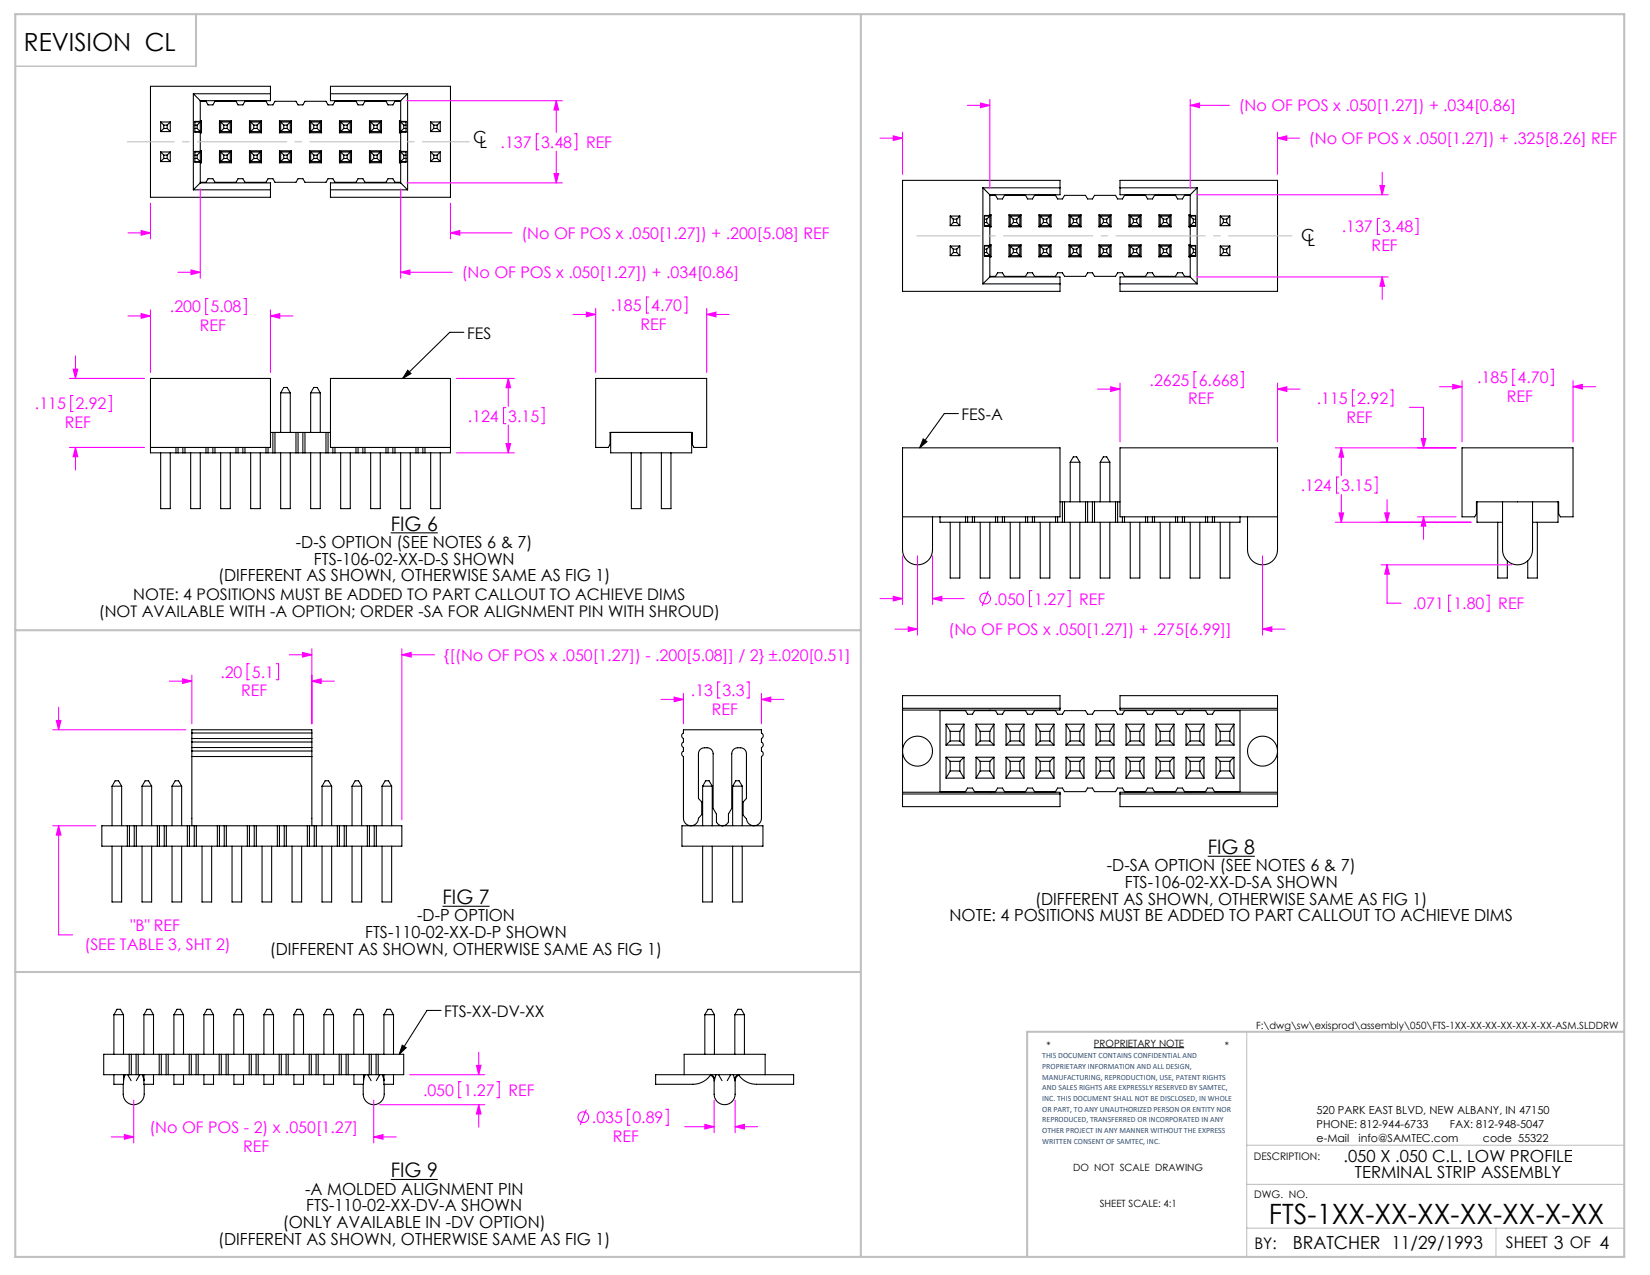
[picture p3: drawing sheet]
<svg xmlns="http://www.w3.org/2000/svg" width="279mm" height="216mm" viewBox="0 0 279 216" stroke-linecap="round" stroke-linejoin="round" font-family="sans-serif">
<path d="M0 0h279.4v215.9h-279.4z" fill="none" stroke="#fff" stroke-width=".18"/>
<g fill="none" stroke="#000" stroke-width=".18">
<path d="M32.7 15.9v16.2M32.7 15.9h13.1M32.7 15.9l1.2 1.2M33.9 17.1v3.5h-.9v1.8h.9v3.2h-.9v1.9h.9v3.5M33.9 17.1h11.9v-2.5h-20.3v18.8h20.3v-2.4h-11.9M33.9 17.2h1l.3 .6h.8l.4-.6h3.6l.3 .6h.8l.4-.6h3.5l.4 .6h.8l.4-.6h3.5l.4 .6h.8l.3-.6h3.6l.4 .6h.8l.3-.6h3.6l.3 .6h.8l.4-.6h3.6l.3 .6h.8l.4-.6h.9M56 15.9h13M67.8 17.1v3.5h1v1.8h-1v3.2h1v1.9h-1v3.5M67.8 17.1h-11.8v-2.5h20.3v18.8h-20.3v-2.4h11.8M69 15.9v16.2M69 15.9l-1.2 1.2M27.2 20.7v1.6"/>
<path d="M27.2 25.7v1.7M27.2 20.7l.5 .5M27.2 25.7h1.6M27.2 27.4h1.6M27.2 25.7l.5 .6M27.2 20.7h1.6M27.2 22.3h1.6M27.7 26.3h.6M27.7 26.8h.6M27.7 26.8l-.5 .6M27.7 21.2v.6M27.7 26.3v.5"/>
<path d="M27.7 21.8l-.5 .5M27.7 21.2h.6M27.7 21.8h.6M28.3 21.8l.5 .5M28.3 26.8l.5 .6M28.3 21.2v.6M28.3 26.3v.5M28.8 20.7v1.6M28.8 25.7v1.7M28.8 25.7l-.5 .6M28.8 20.7l-.5 .5M32.7 32.1h13.1"/>
<path d="M33 20.7h.9v1.6h-.9M33 25.7h.9v1.7h-.9M33 26.3h.4M33 26.8h.4M33 21.2h.4M33 21.8h.4M33.4 26.8l.7 .8M33.4 21.2v.6M33.4 26.3v.5M33.4 21.8l.7 .7M33.9 31l-1.2 1.1M33.9 27.6h.2"/>
<path d="M33.9 25.5h.2M33.9 20.5h.2M33.9 22.5h.2M33.9 30.9h1l.3-.6h.8l.4 .6h3.6l.3-.6h.8l.4 .6h3.5l.4-.6h.8l.4 .6h3.5l.4-.6h.8l.3 .6h3.6l.4-.6h.8l.3 .6h3.6l.3-.6h.8l.4 .6h3.6l.3-.6h.8l.4 .6h.9M34.1 25.5l-.7 .8M34.1 20.5l-.7 .7M34.1 20.5v2M34.1 25.5v2.1M37.2 25.5l.7 .8M37.2 20.5l.7 .7M37.2 27.6h2M37.2 25.5h2"/>
<path d="M37.2 20.5v2M37.2 25.5v2.1M37.2 20.5h2M37.2 22.5h2M37.4 20.7h1.6v1.6h-1.6zM37.4 25.7h1.6v1.7h-1.6zM37.9 21.8l-.7 .7M37.9 26.3h.6M37.9 26.8h.6M37.9 21.2h.6M37.9 21.8h.6M37.9 21.2v.6"/>
<path d="M37.9 26.3v.5M37.9 26.8l-.7 .8M38.5 26.8l.7 .8M38.5 21.2v.6M38.5 26.3v.5M38.5 21.8l.7 .7M39.2 20.5l-.7 .7M39.2 25.5l-.7 .8M39.2 20.5v2M39.2 25.5v2.1M42.2 20.5l.8 .7M42.2 25.5l.2 .2"/>
<path d="M42.2 27.6h2.1M42.2 25.5h2.1M42.2 20.5v2M42.2 25.5v2.1M42.2 20.5h2.1M42.2 22.5h2.1M42.4 20.7h1.7v1.6h-1.7zM42.4 25.7h1.7v1.7M42.4 25.7v1.7h1.7M42.4 25.7l.6 .6M43 26.3h.5M43 26.8h.5"/>
<path d="M43 21.2h.5M43 21.8h.5M43 21.8l-.8 .7M43 26.8l-.8 .8M43 21.2v.6M43 26.3v.5M43.5 21.8l.8 .7M43.5 21.2v.6M43.5 26.3v.5M43.5 26.8l.6 .6M44.1 27.4l.2 .2M44.3 20.5l-.8 .7"/>
<path d="M44.3 25.5l-.8 .8M44.3 20.5v2M44.3 25.5v2.1M47.3 20.5l.8 .7M47.3 25.5l.8 .8M47.3 27.6h2.1M47.3 25.5h2.1M47.3 20.5v2M47.3 25.5v2.1M47.3 20.5h2.1M47.3 22.5h2.1M47.5 20.7h1.7v1.6h-1.7z"/>
<path d="M47.5 25.7h1.7v1.7h-1.7zM48.1 26.3h.5M48.1 26.8h.5M48.1 21.2h.5M48.1 21.8h.5M48.1 26.8l-.8 .8M48.1 21.2v.6M48.1 26.3v.5M48.1 21.8l-.8 .7M48.6 21.8l.8 .7M48.6 21.2v.6M48.6 26.3v.5"/>
<path d="M48.6 26.8l.8 .8M49.4 25.5l-.8 .8M49.4 20.5l-.8 .7M49.4 20.5v2M49.4 25.5v2.1M52.4 20.5l.7 .7M52.4 25.5l.7 .8M52.4 27.6h2M52.4 25.5h2M52.4 20.5v2M52.4 25.5v2.1M52.4 20.5h2"/>
<path d="M52.4 22.5h2M52.6 20.7h1.6v1.6h-1.6zM52.6 25.7h1.6v1.7h-1.6zM53.1 26.3h.6M53.1 26.8h.6M53.1 21.2h.6M53.1 21.8h.6M53.1 21.8l-.7 .7M53.1 21.2v.6M53.1 26.3v.5M53.1 26.8l-.7 .8M53.7 21.2v.6"/>
<path d="M53.7 26.3v.5M53.7 21.8l.7 .7M53.7 26.8l.7 .8M54.4 20.5l-.7 .7M54.4 25.5l-.7 .8M54.4 20.5v2M54.4 25.5v2.1M56 32.1h13M57.5 25.5l.7 .8M57.5 20.5l.7 .7M57.5 27.6h2M57.5 25.5h2"/>
<path d="M57.5 20.5v2M57.5 25.5v2.1M57.5 20.5h2M57.5 22.5h2M57.7 20.7h1.6v1.6h-1.6zM57.7 25.7h1.6v1.7h-1.6zM58.2 26.3h.6M58.2 26.8h.6M58.2 21.2h.6M58.2 21.8h.6M58.2 26.8l-.7 .8M58.2 21.2v.6"/>
<path d="M58.2 26.3v.5M58.2 21.8l-.7 .7M58.8 26.8l.7 .8M58.8 21.8l.7 .7M58.8 21.2v.6M58.8 26.3v.5M59.5 25.5l-.7 .8M59.5 20.5l-.7 .7M59.5 20.5v2M59.5 25.5v2.1M62.6 20.5l.7 .7M62.6 25.5l.7 .8"/>
<path d="M62.6 27.6h2M62.6 25.5h2M62.6 20.5v2M62.6 25.5v2.1M62.6 20.5h2M62.6 22.5h2M62.8 20.7h1.6v1.6h-1.6zM62.8 25.7h1.6v1.7h-1.6zM63.3 26.3h.6M63.3 26.8h.6M63.3 21.2h.6M63.3 21.8h.6"/>
<path d="M63.3 26.8l-.7 .8M63.3 21.8l-.7 .7M63.3 21.2v.6M63.3 26.3v.5M63.9 21.8l.7 .7M63.9 21.2v.6M63.9 26.3v.5M63.9 26.8l.7 .8M64.6 25.5l-.7 .8M64.6 20.5l-.7 .7M64.6 20.5v2M64.6 25.5v2.1"/>
<path d="M67.6 25.5l.8 .8M67.6 20.5l.8 .7M67.6 20.5v2M67.6 25.5v2.1M67.6 27.6h.2M67.6 25.5h.2M67.6 20.5h.2M67.6 22.5h.2M67.8 31l1.2 1.1M68.4 26.3h.4M68.4 26.8h.4M68.4 21.2v.6"/>
<path d="M68.4 26.3v.5M68.4 26.8l-.8 .8M68.4 21.2h.4M68.4 21.8h.4M68.4 21.8l-.8 .7M68.8 20.7h-1v1.6h1M68.8 25.7h-1v1.7h1M72.9 20.7v1.6M72.9 25.7v1.7M72.9 25.7h1.7M72.9 27.4h1.7M72.9 20.7l.6 .5"/>
<path d="M72.9 25.7l.6 .6M72.9 20.7h1.7M72.9 22.3h1.7M73.5 26.3h.5M73.5 26.8h.5M73.5 21.8l-.6 .5M73.5 21.2h.5M73.5 21.8h.5M73.5 21.2v.6M73.5 26.3v.5M73.5 26.8l-.6 .6M74 21.2v.6"/>
<path d="M74 26.3v.5M74 21.8l.6 .5M74 26.8l.6 .6M74.6 20.7v1.6M74.6 25.7v1.7M74.6 20.7l-.6 .5M74.6 25.7l-.6 .6M160.9 36.6v1.6M160.9 36.6h1.6M160.9 38.2h1.6M160.9 36.6l.5 .5M161.4 37.1h.6"/>
<path d="M161.4 37.7h.6M161.4 37.7l-.5 .5M161.4 37.1v.6M162 37.7l.5 .5M162 37.1v.6M162.5 36.6v1.6M162.5 36.6l-.5 .5M166.4 31.8h13.1M166.4 31.8v16.3M166.4 31.8l1.2 1.2M166.7 36.6h.9v1.6h-.9M166.7 37.1h.4"/>
<path d="M166.7 37.7h.4M167.1 37.1v.6M167.1 37.7l.7 .7M167.6 33h11.9v-2.5h-26.7v18.8h26.7v-2.4h-11.9M167.6 33v3.5h-.9v1.8h.9v3.3h-.9v1.8h.9v3.5M167.6 36.4h.2M167.6 38.4h.2M167.6 33.1h1l.3 .6h.8l.4-.6h3.6l.3 .6h.8l.4-.6h3.5l.4 .6h.8l.4-.6h3.5l.4 .6h.8l.3-.6h3.6l.4 .6h.8l.3-.6h3.6l.3 .6h.8l.4-.6h3.6l.3 .6h.8l.4-.6h.9M167.8 36.4l-.7 .7M167.8 36.4v2M170.9 36.4l.7 .7M170.9 36.4v2"/>
<path d="M170.9 36.4h2M170.9 38.4h2M171.1 36.6h1.6v1.6h-1.6zM171.6 37.1h.6M171.6 37.7h.6M171.6 37.1v.6M171.6 37.7l-.7 .7M172.2 37.1v.6M172.2 37.7l.7 .7M172.9 36.4l-.7 .7M172.9 36.4v2M175.9 36.4l.8 .7"/>
<path d="M175.9 36.4v2M175.9 36.4h2.1M175.9 38.4h2.1M176.1 36.6h1.7v1.6h-1.7zM176.7 37.1h.5M176.7 37.7h.5M176.7 37.1v.6M176.7 37.7l-.8 .7M177.2 37.7l.8 .7M177.2 37.1v.6M178 36.4l-.8 .7M178 36.4v2"/>
<path d="M181 36.4l.8 .7M181 36.4v2M181 36.4h2.1M181 38.4h2.1M181.2 36.6h1.6v1.6h-1.6zM181.8 37.1h.5M181.8 37.7h.5M181.8 37.1v.6M181.8 37.7l-.8 .7M182.3 37.7l.8 .7M182.3 37.1v.6M183.1 36.4l-.8 .7"/>
<path d="M183.1 36.4v2M186.1 36.4l.2 .2M186.1 36.4v2M186.1 36.4h2M186.1 38.4h2M186.3 36.6h1.6v1.6h-1.6zM186.3 36.6l.5 .5M186.8 37.1h.6M186.8 37.7h.6M186.8 37.7l-.7 .7M186.8 37.1v.6M187.4 37.7l.7 .7"/>
<path d="M187.4 37.1v.6M188.1 36.4l-.7 .7M188.1 36.4v2M189.7 31.8h13M191.2 36.4l.7 .7M191.2 36.4v2M191.2 36.4h2M191.2 38.4h2M191.4 36.6h1.6v1.6h-1.6zM191.4 38.2l-.2 .2M191.9 37.1h.6M191.9 37.7h.6"/>
<path d="M191.9 37.1v.6M191.9 37.7l-.5 .5M192.5 37.7l.7 .7M192.5 37.1v.6M193.2 36.4l-.7 .7M193.2 36.4v2M196.3 36.4l.7 .7M196.3 36.4v2M196.3 36.4h2M196.3 38.4h2M196.5 36.6h1.6v1.6h-1.6zM197 37.1h.6"/>
<path d="M197 37.7h.6M197 37.7l-.7 .7M197 37.1v.6M197.6 37.7l.7 .7M197.6 37.1v.6M198.3 36.4l-.7 .7M198.3 36.4v2M201.3 36.4l.8 .7M201.3 36.4v2M201.3 36.4h.2M201.3 38.4h.2M201.5 33h-11.8v-2.5h26.6v18.8h-26.6v-2.4h11.8"/>
<path d="M201.5 33v3.5h1v1.8h-1v3.3h1v1.8h-1v3.5M202.1 37.1h.4M202.1 37.7h.4M202.1 37.1v.6M202.1 37.7l-.8 .7M202.5 36.6h-1v1.6h1M202.7 31.8v16.3M202.7 31.8l-1.2 1.2M206.6 36.6v1.6M206.6 36.6l.6 .5M206.6 36.6h1.6M206.6 38.2h1.6"/>
<path d="M207.2 37.7l-.6 .5M207.2 37.1h.5M207.2 37.1v.6M207.2 37.7h.5M207.7 37.1v.6M207.7 37.7l.5 .5M208.2 36.6v1.6M208.2 36.6l-.5 .5M78.5 56.3h-2.3l-8 7.8M160.9 41.7v1.6M160.9 41.7h1.6M160.9 43.3h1.6"/>
<path d="M160.9 41.7l.5 .5M161.4 42.2h.6M161.4 42.8h.6M161.4 42.8l-.5 .5M161.4 42.2v.6M162 42.2v.6M162 42.8l.5 .5M162.5 41.7v1.6M162.5 41.7l-.5 .5M166.4 48.1h13.1M166.7 41.7h.9v1.6h-.9M166.7 42.2h.4"/>
<path d="M166.7 42.8h.4M167.1 42.8l.7 .7M167.1 42.2v.6M167.6 46.9l-1.2 1.2M167.6 43.5h.2M167.6 41.5h.2M167.6 46.8h1l.3-.6h.8l.4 .6h3.6l.3-.6h.8l.4 .6h3.5l.4-.6h.8l.4 .6h3.5l.4-.6h.8l.3 .6h3.6l.4-.6h.8l.3 .6h3.6l.3-.6h.8l.4 .6h3.6l.3-.6h.8l.4 .6h.9M167.8 41.5l-.7 .7M167.8 41.5v2M170.9 41.5l.7 .7M170.9 43.5h2M170.9 41.5h2"/>
<path d="M170.9 41.5v2M171.1 41.7h1.6v1.6h-1.6zM171.6 42.8l-.7 .7M171.6 42.2v.6M171.6 42.2h.6M171.6 42.8h.6M172.2 42.8l.7 .7M172.2 42.2v.6M172.9 41.5l-.7 .7M172.9 41.5v2M175.9 41.5l.8 .7M175.9 43.5h2.1"/>
<path d="M175.9 41.5h2.1M175.9 41.5v2M176.1 41.7h1.7v1.6h-1.7zM176.7 42.2v.6M176.7 42.8l-.8 .7M176.7 42.2h.5M176.7 42.8h.5M177.2 42.2v.6M177.2 42.8l.8 .7M178 41.5l-.8 .7M178 41.5v2M181 41.5l.8 .7"/>
<path d="M181 43.5h2.1M181 41.5h2.1M181 41.5v2M181.2 41.7h1.6v1.6h-1.6zM181.8 42.8l-.8 .7M181.8 42.2v.6M181.8 42.2h.5M181.8 42.8h.5M182.3 42.8l.8 .7M182.3 42.2v.6M183.1 41.5l-.8 .7M183.1 41.5v2"/>
<path d="M186.1 41.5l.7 .7M186.1 43.5h2M186.1 41.5h2M186.1 41.5v2M186.3 41.7h1.6v1.6h-1.6zM186.8 42.2v.6M186.8 42.2h.6M186.8 42.8h.6M186.8 42.8l-.7 .7M187.4 42.2v.6M187.4 42.8l.7 .7M187.9 41.7l-.5 .5"/>
<path d="M188.1 41.5l-.2 .2M188.1 41.5v2M189.7 48.1h13M191.2 41.5l.7 .7M191.2 43.5h2M191.2 41.5h2M191.2 41.5v2M191.4 41.7h1.6v1.6h-1.6zM191.9 42.8l-.7 .7M191.9 42.2v.6M191.9 42.2h.6M191.9 42.8h.6"/>
<path d="M192.5 42.2v.6M192.5 42.8l.7 .7M193.2 41.5l-.7 .7M193.2 41.5v2M196.3 41.5l.7 .7M196.3 43.5h2M196.3 41.5h2M196.3 41.5v2M196.5 41.7h1.6v1.6h-1.6zM197 42.8l-.7 .7M197 42.2v.6M197 42.2h.6"/>
<path d="M197 42.8h.6M197.6 42.2v.6M197.6 42.8l.7 .7M198.3 41.5l-.7 .7M198.3 41.5v2M201.3 41.5l.8 .7M201.3 41.5v2M201.3 43.5h.2M201.3 41.5h.2M201.5 46.9l1.2 1.2M202.1 42.8l-.8 .7M202.1 42.2v.6"/>
<path d="M202.1 42.2h.4M202.1 42.8h.4M202.5 41.7h-1v1.6h1M206.6 41.7v1.6M206.6 41.7l.6 .5M206.6 41.7h1.6M206.6 43.3h1.6M207.2 42.2v.6M207.2 42.2h.5M207.2 42.8h.5M207.2 42.8l-.6 .5M207.7 42.2v.6"/>
<path d="M207.7 42.8l.5 .5M208.2 41.7v1.6M208.2 41.7l-.5 .5M25.5 75.8h20.3v-11.7h-20.3v12.6h50.8v-12.6h-20.3v11.7h20.3M27.2 76.7v9.4h1.6v-9.4M29.8 75.8v.9M30.2 75.8v.9M31 75.8v.9M31.3 75.8v.9M32.3 76.7v9.4h1.6v-9.4M34.9 75.8v.9M35.2 75.8v.9"/>
<path d="M36 75.8v.9M36.4 75.8v.9M37.4 76.7v9.4h1.6v-9.4M40 75.8v.9M40.3 75.8v.9M41.1 75.8v.9M41.5 75.8v.9M42.4 76.7v9.4h1.7v-9.4M45 75.8v.9M45.4 75.8v.9M45.8 73.2h10.2M46.2 73.2v3.5"/>
<path d="M46.6 73.2v3.5M47.5 76.7v9.4h1.7v-9.4M47.5 66.5h1.7M47.5 66.5v6.7M47.5 66.5l.6-.9h.5l.6 .9M49.2 66.5v6.7M50.1 73.2v3.5M50.5 73.2v3.5M51.3 73.2v3.5M51.6 73.2v3.5M52.6 76.7v9.4h1.6v-9.4M52.6 66.5h1.6"/>
<path d="M52.6 66.5l.5-.9h.6l.5 .9M52.6 66.5v6.7M54.2 66.5v6.7M55.2 73.2v3.5M55.6 73.2v3.5M56.4 75.8v.9M56.7 75.8v.9M57.7 76.7v9.4h1.6v-9.4M60.3 75.8v.9M60.6 75.8v.9M61.4 75.8v.9M61.8 75.8v.9"/>
<path d="M62.8 76.7v9.4h1.6v-9.4M65.4 75.8v.9M65.7 75.8v.9M66.5 75.8v.9M66.9 75.8v.9M67.8 76.7v9.4h1.7v-9.4M69 62.7l.6 .6-1.4 .8zM70.4 75.8v.9M70.8 75.8v.9M71.6 75.8v.9M72 75.8v.9M72.9 76.7v9.4h1.7v-9.4"/>
<path d="M100.9 64.1h18.8v11.7h-2.2l-.3-.5v-2.1h-13.9v2.1l-.3 .5h-2.1zM103.4 73.2v3.5h13.7v-3.5M106.9 76.7v9.4h1.6v-9.4M112 76.7v9.4h1.6v-9.4M156.3 74.3l.7 .5-1.3 1zM162.3 70h-2.4l-4.2 5.8M181.2 78.3h1.6M181.2 78.3v6.7M181.2 78.3l.6-.9h.5l.5 .9M182.8 78.3v6.7M186.3 78.3h1.6M186.3 78.3l.5-.9h.6l.5 .9"/>
<path d="M186.3 78.3v6.7M187.9 78.3v6.7M247.6 75.8h18.8v11.7h-2.2l-.3-.5v-2h-13.9v2l-.3 .5h-2.1zM66.2 90.2h7.9M152.8 87.5h26.7v-11.7h-26.7v17.3a2.54 2.54 0 0 0 2.6 2.5 2.54 2.54 0 0 0 2.5-2.5v-5.6M159.2 87.5v.9h50.8v-.9M160.9 88.4v9.5h1.6v-9.5M163.5 87.5v.9M163.9 87.5v.9M164.7 87.5v.9M165 87.5v.9M166 88.4v9.5h1.6v-9.5"/>
<path d="M168.6 87.5v.9M168.9 87.5v.9M169.7 87.5v.9M170.1 87.5v.9M171.1 88.4v9.5h1.6v-9.5M173.7 87.5v.9M174 87.5v.9M174.8 87.5v.9M175.2 87.5v.9M176.1 88.4v9.5h1.7v-9.5M178.7 87.5v.9M179.1 87.5v.9"/>
<path d="M179.5 85h10.2M179.9 85v3.4M180.3 85v3.4M181.2 88.4v9.5h1.6v-9.5M183.8 85v3.4M184.2 85v3.4M185 85v3.4M185.3 85v3.4M186.3 88.4v9.5h1.6v-9.5M188.9 85v3.4M189.3 85v3.4M190.1 87.5v.9"/>
<path d="M190.4 87.5v.9M191.4 88.4v9.5h1.6v-9.5M194 87.5v.9M194.3 87.5v.9M195.1 87.5v.9M195.5 87.5v.9M196.5 88.4v9.5h1.6v-9.5M199.1 87.5v.9M199.4 87.5v.9M200.2 87.5v.9M200.6 87.5v.9M201.5 88.4v9.5h1.7v-9.5"/>
<path d="M204.1 87.5v.9M204.5 87.5v.9M205.3 87.5v.9M205.7 87.5v.9M206.6 88.4v9.5h1.6v-9.5M211.2 87.5v5.6a2.54 2.54 0 0 0 2.6 2.5 2.54 2.54 0 0 0 2.5-2.5v-17.3h-26.6v11.7h26.6M250.1 85v3.4h4.3M253.6 88.4v9.5h1.6v-2.9M254.4 85v8.1a2.54 2.54 0 0 0 2.6 2.5 2.54 2.54 0 0 0 2.5-2.5v-8.1M260.3 88.4v9.5h-1.6v-2.9M263.8 85v3.4h-4.3M152.8 119.9h26.7"/>
<path d="M189.7 119.9h26.6M17.2 139.8h50.8v3.5h-50.8zM19 133.1h1.6M19 133.1l.5-.9h.6l.5 .9M19 133.1v6.7M20.6 133.1v6.7M21.6 139.8v3.5M21.9 139.8v3.5M22.7 139.8v3.5M23.1 139.8v3.5M24.1 133.1h1.6M24.1 133.1l.5-.9h.6l.5 .9"/>
<path d="M24.1 133.1v6.7M25.7 133.1v6.7M26.6 139.8v3.5M27 139.8v3.5M27.8 139.8v3.5M28.2 139.8v3.5M29.1 133.1h1.7M29.1 133.1l.6-.9h.5l.6 .9M29.1 133.1v6.7M30.8 133.1v6.7M31.7 139.8v3.5M32.1 139.8v3.5"/>
<path d="M32.5 124.1v1M32.5 125.6v1M32.5 127.2v.9M32.5 128.1v11.7M32.5 124.1h20.3M32.5 125.1h20.3M32.5 125.6h20.3M32.5 126.6h20.3M32.5 127.2h20.3M32.5 128.1h20.3M32.5 124.1v-.5h20.3v.5M32.5 125.1v.5"/>
<path d="M32.5 126.6v.6M32.9 139.8v3.5M33.2 139.8v3.5M36.8 139.8v3.5M37.2 139.8v3.5M38 139.8v3.5M38.3 139.8v3.5M41.9 139.8v3.5M42.2 139.8v3.5M43.1 139.8v3.5M43.4 139.8v3.5M47 139.8v3.5"/>
<path d="M47.3 139.8v3.5M48.1 139.8v3.5M48.5 139.8v3.5M52 139.8v3.5M52.4 139.8v3.5M52.8 124.1v1M52.8 125.6v1M52.8 127.2v.9M52.8 128.1v11.7M52.8 125.1v.5M52.8 126.6v.6M53.2 139.8v3.5"/>
<path d="M53.6 139.8v3.5M54.5 133.1h1.7M54.5 133.1l.6-.9h.5l.6 .9M54.5 133.1v6.7M56.2 133.1v6.7M57.1 139.8v3.5M57.5 139.8v3.5M58.3 139.8v3.5M58.6 139.8v3.5M59.6 133.1h1.6M59.6 133.1l.5-.9h.6l.5 .9M59.6 133.1v6.7"/>
<path d="M61.2 133.1v6.7M62.2 139.8v3.5M62.6 139.8v3.5M63.4 139.8v3.5M63.7 139.8v3.5M64.7 133.1h1.6M64.7 133.1v6.7M64.7 133.1l.5-.9h.6l.5 .9M66.3 133.1v6.7M115.5 139.8h13.7v3.5h-13.7zM115.7 123.6h13.2v.5a.51 .51 0 0 1 .3 .5 .51 .51 0 0 1-.3 .5v.5a.51 .51 0 0 1 .3 .5 .51 .51 0 0 1-.3 .5v.6a.51 .51 0 0 1 .3 .4 .51 .51 0 0 1-.3 .5v10.5a1.27 1.27 0 0 1-1.2 1.2 1.27 1.27 0 0 1-1.3-1.1l-.6-.7v-2.2l.6-.6v-7.6a1.27 1.27 0 0 0-1.2-1 1.27 1.27 0 0 0-1.3 1v9.3l-.6 1v1.3a1.11 1.11 0 0 1-1 .6 1.11 1.11 0 0 1-1-.6v-1.3l-.5-1v-9.3a1.27 1.27 0 0 0-1.3-1 1.27 1.27 0 0 0-1.2 1v7.6l.5 .6v2.1l-.5 .7a1.27 1.27 0 0 1-1.3 1.2 1.27 1.27 0 0 1-1.3-1.2v-10.5a.51 .51 0 0 1-.3-.5 .51 .51 0 0 1 .3-.4v-.6a.51 .51 0 0 1-.3-.5 .51 .51 0 0 1 .3-.5v-.5a.51 .51 0 0 1-.3-.5 .51 .51 0 0 1 .3-.5zM119 133.1h1.6"/>
<path d="M119 133.1l.5-.9h.6l.5 .9M119 133.1v6.7M120.6 133.1v6.7M124.1 133.1h1.6M124.1 133.1l.5-.9h.6l.5 .9M124.1 133.1v6.7M125.7 133.1v6.7M152.8 120.2h26.7v-2.4h-26.7v18.8h26.7v-2.4h-26.7M152.8 134.4h26.7M159.2 120.3h4.3l.4 .6h.8l.3-.6h3.6l.3 .6h.8l.4-.6h3.6l.3 .6h.8l.4-.6h3.5l.4 .6h.8l.4-.6h3.5l.4 .6h.8l.3-.6h3.6l.4 .6h.8l.3-.6h3.6l.3 .6h.8l.4-.6h3.6l.3 .6h.8l.4-.6h3.5l.4 .6h.8l.4-.6h4.3v13.8h-4.3l-.4-.7h-.8l-.4 .7h-3.5l-.4-.7h-.8l-.3 .7h-3.6l-.4-.7h-.8l-.3 .7h-3.6l-.3-.7h-.8l-.4 .7h-3.6l-.3-.7h-.8l-.4 .7h-3.5l-.4-.7h-.8l-.4 .7h-3.5l-.4-.7h-.8l-.3 .7h-3.6l-.4-.7h-.8l-.3 .7h-3.6l-.3-.7h-.8l-.4 .7h-4.3zM160.2 122.6h3M160.2 126.2h3"/>
<path d="M160.2 128.2h3M160.2 131.8h3M160.2 122.6v3.6M160.2 128.2v3.6M160.2 128.2l.7 .7M160.2 122.6l.7 1.2M160.9 125.5v-1.7h1.6v1.7M160.9 130.5v-1.6h1.6v1.6M160.9 130.5h1.6M160.9 125.5h1.6M160.9 130.5l-.7 1.3M160.9 125.5l-.7 .7"/>
<path d="M162.5 130.5l.7 1.3M162.5 125.5l.7 .7M163.2 122.6v3.6M163.2 128.2v3.6M163.2 128.2l-.7 .7M163.2 122.6l-.7 1.2M165.3 122.6h3M165.3 126.2h3M165.3 122.6v3.6M165.3 128.2v3.6M165.3 128.2h3M165.3 131.8h3"/>
<path d="M165.3 128.2l.7 .7M165.3 122.6l.7 1.2M166 125.5v-1.7h1.6v1.7M166 130.5v-1.6h1.6v1.6M166 130.5h1.6M166 125.5h1.6M166 130.5l-.7 1.3M166 125.5l-.7 .7M167.6 120.2v.1M167.6 134.1v.1M167.6 130.5l.7 1.3M167.6 125.5l.7 .7"/>
<path d="M168.3 122.6v3.6M168.3 128.2v3.6M168.3 128.2l-.7 .7M168.3 122.6l-.7 1.2M170.4 122.6h3M170.4 126.2h3M170.4 122.6v3.6M170.4 128.2v3.6M170.4 128.2h3M170.4 131.8h3M170.4 128.2l.7 .7M170.4 122.6l.7 1.2"/>
<path d="M171.1 125.5v-1.7h1.6v1.7M171.1 130.5v-1.6h1.6v1.6M171.1 130.5h1.6M171.1 125.5h1.6M171.1 130.5l-.7 1.3M171.1 125.5l-.7 .7M172.7 130.5l.7 1.3M172.7 125.5l.7 .7M173.4 122.6v3.6M173.4 128.2v3.6M173.4 128.2l-.7 .7M173.4 122.6l-.7 1.2"/>
<path d="M175.4 122.6h3.1M175.4 126.2h3.1M175.4 122.6v3.6M175.4 128.2v3.6M175.4 128.2h3.1M175.4 131.8h3.1M175.4 128.2l.7 .7M175.4 122.6l.7 1.2M176.1 125.5v-1.7h1.7v1.7M176.1 130.5v-1.6h1.7v1.6M176.1 130.5h1.7M176.1 125.5h1.7"/>
<path d="M176.1 130.5l-.7 1.3M176.1 125.5l-.7 .7M177.8 130.5l.7 1.3M177.8 125.5l.7 .7M178.5 122.6v3.6M178.5 128.2v3.6M178.5 128.2l-.7 .7M178.5 122.6l-.7 1.2M180.5 122.6h3.1M180.5 126.2h3.1M180.5 122.6v3.6M180.5 128.2v3.6"/>
<path d="M180.5 128.2h3.1M180.5 131.8h3.1M180.5 128.2l.7 .7M180.5 122.6l.7 1.2M181.2 125.5v-1.7h1.6v1.7M181.2 130.5v-1.6h1.6v1.6M181.2 130.5h1.6M181.2 125.5h1.6M181.2 130.5l-.7 1.3M181.2 125.5l-.7 .7M182.8 130.5l.8 1.3M182.8 125.5l.8 .7"/>
<path d="M183.6 122.6v3.6M183.6 128.2v3.6M183.6 128.2l-.8 .7M183.6 122.6l-.8 1.2M185.6 122.6h3M185.6 126.2h3M185.6 122.6v3.6M185.6 128.2v3.6M185.6 128.2h3M185.6 131.8h3M185.6 128.2l.7 .7M185.6 122.6l.7 1.2"/>
<path d="M186.3 125.5v-1.7h1.6v1.7M186.3 130.5v-1.6h1.6v1.6M186.3 130.5h1.6M186.3 125.5h1.6M186.3 130.5l-.7 1.3M186.3 125.5l-.7 .7M187.9 130.5l.7 1.3M187.9 125.5l.7 .7M188.6 122.6v3.6M188.6 128.2v3.6M188.6 128.2l-.7 .7M188.6 122.6l-.7 1.2"/>
<path d="M189.7 134.4h26.6M190.7 122.6h3M190.7 126.2h3M190.7 122.6v3.6M190.7 128.2v3.6M190.7 128.2h3M190.7 131.8h3M190.7 128.2l.7 .7M190.7 122.6l.7 1.2M191.4 125.5v-1.7h1.6v1.7M191.4 130.5v-1.6h1.6v1.6M191.4 130.5h1.6"/>
<path d="M191.4 125.5h1.6M191.4 125.5l-.7 .7M191.4 130.5l-.7 1.3M193 130.5l.7 1.3M193 125.5l.7 .7M193.7 122.6v3.6M193.7 128.2v3.6M193.7 128.2l-.7 .7M193.7 122.6l-.7 1.2M195.8 122.6h3M195.8 126.2h3M195.8 122.6v3.6"/>
<path d="M195.8 128.2v3.6M195.8 128.2h3M195.8 131.8h3M195.8 128.2l.7 .7M195.8 122.6l.7 1.2M196.5 125.5v-1.7h1.6v1.7M196.5 130.5v-1.6h1.6v1.6M196.5 130.5h1.6M196.5 125.5h1.6M196.5 130.5l-.7 1.3M196.5 125.5l-.7 .7M198.1 130.5l.7 1.3"/>
<path d="M198.1 125.5l.7 .7M198.8 122.6v3.6M198.8 128.2v3.6M198.8 128.2l-.7 .7M198.8 122.6l-.7 1.2M200.8 122.6h3.1M200.8 126.2h3.1M200.8 122.6v3.6M200.8 128.2v3.6M200.8 128.2h3.1M200.8 131.8h3.1M200.8 128.2l.7 .7"/>
<path d="M200.8 122.6l.7 1.2M201.5 125.5v-1.7h1.7v1.7M201.5 130.5v-1.6h1.7v1.6M201.5 120.2v.1M201.5 134.1v.1M201.5 130.5h1.7M201.5 125.5h1.7M201.5 125.5l-.7 .7M201.5 130.5l-.7 1.3M203.2 125.5l.7 .7M203.2 130.5l.7 1.3M203.9 122.6v3.6"/>
<path d="M203.9 128.2v3.6M203.9 128.2l-.7 .7M203.9 122.6l-.7 1.2M205.9 122.6h3.1M205.9 122.6v3.6M205.9 128.2v3.6M205.9 126.2h3.1M205.9 128.2h3.1M205.9 131.8h3.1M205.9 128.2l.7 .7M205.9 122.6l.7 1.2M206.6 125.5v-1.7h1.6v1.7"/>
<path d="M206.6 130.5v-1.6h1.6v1.6M206.6 130.5h1.6M206.6 125.5h1.6M206.6 130.5l-.7 1.3M206.6 125.5l-.7 .7M208.2 130.5l.8 1.3M208.2 125.5l.8 .7M209 122.6v3.6M209 128.2v3.6M209 128.2l-.8 .7M209 122.6l-.8 1.2M216.3 120.2h-26.6v-2.4h26.6v18.8h-26.6v-2.4h26.6"/>
<path d="M19 143.3v9.4h1.6v-9.4M24.1 143.3v9.4h1.6v-9.4M29.1 143.3v9.4h1.7v-9.4M34.2 143.3v9.4h1.6v-9.4M39.3 143.3v9.4h1.6v-9.4M44.4 143.3v9.4h1.6v-9.4M49.5 143.3v9.4h1.6v-9.4M54.5 143.3v9.4h1.7v-9.4M59.6 143.3v9.4h1.6v-9.4M64.7 143.3v9.4h1.6v-9.4M74.9 153.5h8M119 143.3v9.4h1.6v-9.4"/>
<path d="M124.1 143.3v9.4h1.6v-9.4M204.5 145h8M17.6 178.5h50.8v3.5h-50.8zM19.3 171.8h1.6M19.3 171.8l.5-.9h.6l.5 .9M19.3 171.8v6.7M20.9 171.8v6.7M21.9 178.5v3.5M22.2 178.5v3.5M23 178.5v3.5M23.4 178.5v3.5M24.4 171.8h1.6"/>
<path d="M24.4 171.8l.5-.9h.6l.5 .9M24.4 171.8v6.7M26 171.8v6.7M27 178.5v3.5M27.3 178.5v3.5M28.1 178.5v3.5M28.5 178.5v3.5M29.4 171.8h1.7M29.4 171.8l.6-.9h.5l.6 .9M29.4 171.8v6.7M31.1 171.8v6.7M32 178.5v3.5"/>
<path d="M32.4 178.5v3.5M33.2 178.5v3.5M33.6 178.5v3.5M34.5 171.8h1.7M34.5 171.8l.6-.9h.5l.6 .9M34.5 171.8v6.7M36.2 171.8v6.7M37.1 178.5v3.5M37.5 178.5v3.5M38.3 178.5v3.5M38.6 178.5v3.5M39.6 171.8h1.6"/>
<path d="M39.6 171.8l.5-.9h.6l.5 .9M39.6 171.8v6.7M41.2 171.8v6.7M42.2 178.5v3.5M42.6 178.5v3.5M43.4 178.5v3.5M43.7 178.5v3.5M44.7 171.8h1.6M44.7 171.8l.5-.9h.6l.5 .9M44.7 171.8v6.7M46.3 171.8v6.7M47.3 178.5v3.5"/>
<path d="M47.6 178.5v3.5M48.4 178.5v3.5M48.8 178.5v3.5M49.8 171.8h1.6M49.8 171.8l.5-.9h.6l.5 .9M49.8 171.8v6.7M51.4 171.8v6.7M52.4 178.5v3.5M52.7 178.5v3.5M53.5 178.5v3.5M53.9 178.5v3.5M54.8 171.8h1.7"/>
<path d="M54.8 171.8l.6-.9h.5l.6 .9M54.8 171.8v6.7M56.5 171.8v6.7M57.4 178.5v3.5M57.8 178.5v3.5M58.6 178.5v3.5M59 178.5v3.5M59.9 171.8h1.7M59.9 171.8l.6-.9h.5l.6 .9M59.9 171.8v6.7M61.6 171.8v6.7M62.5 178.5v3.5"/>
<path d="M62.9 178.5v3.5M63.7 178.5v3.5M64 178.5v3.5M65 171.8v6.7M65 171.8h1.6M65 171.8l.5-.9h.6l.5 .9M66.6 171.8v6.7M68.1 177l.7 .4-1.2 1.1zM74.7 171.1h-2.4l-4.7 7.4M119.4 171.8h1.6M119.4 171.8l.5-.9h.5l.6 .9M119.4 171.8v6.7"/>
<path d="M121 171.8v6.7M124.4 171.8h1.7M124.4 171.8l.6-.9h.5l.6 .9M124.4 171.8v6.7M126.1 171.8v6.7M185.2 177.4h15.3M19.3 182v1.6h1.6v-1.6M20.9 183.6v1.7a1.78 1.78 0 0 0 1.7 1.8 1.78 1.78 0 0 0 1.8-1.8v-1.7M21.2 182l-.3 1v-.2M21.6 182l.6 1M23.7 182l-.6 1M24.1 182l.3 1v-.3"/>
<path d="M24.4 182v1.6h1.6v-1.6M29.4 182v1.6h1.7v-1.6M34.5 182v1.6h1.7v-1.6M39.6 182v1.6h1.6v-1.6M44.7 182v1.6h1.6v-1.6M49.8 182v1.6h1.6v-1.6M54.8 182v1.6h1.7v-1.6M59.9 182v1.6h1.7v-1.6M61.5 183.6v1.7a1.78 1.78 0 0 0 1.8 1.8 1.78 1.78 0 0 0 1.8-1.8v-1.7M61.8 182l-.2 1v-.2M62.3 182l.5 1M64.3 182l-.6 1"/>
<path d="M64.7 182l.3 1v-.3M65 182v1.6h1.6v-1.6M66.2 199.7h7.9M115.8 182v-3.5h13.8v3.5M120.3 182.1l.5 .3 .1 .4v2.5a1.78 1.78 0 0 0 1.8 1.8 1.78 1.78 0 0 0 1.8-1.8v-2.5l.2-.4 .4-.3M120.4 182a3.7 3.7 0 0 1-3.1 1.6h-6.3v-1.6h23.4v1.6h-6.3a3.7 3.7 0 0 1-3.1-1.6M121.2 182l-.2 1a.8 .8 0 0 0-.7-1M121.7 182l.6 1M123.7 182l-.6 1M124.2 182l.2 1a.8 .8 0 0 1 .7-1"/>
<circle cx="155.4" cy="127.2" r="2.54"/>
<circle cx="213.8" cy="127.2" r="2.54"/>
</g>
<path d="M211.1 174.7v38.1M211.1 193.9h63.9M211.1 208h63.9M211.1 200.6h63.9M253.3 208v4.8" fill="none" stroke="#c0c0c0" stroke-width=".18"/>
<path d="M2.6 11.2h30.6" fill="none" stroke="#c0c0c0" stroke-width=".25"/>
<path d="M2.6 2.4h272.4v210.4h-272.4zM33.2 2.4v8.8M145.8 2.4v210.4M2.6 106.7h143.2M2.6 164.6h143.2M275 174.7h-101.1v38.1" fill="none" stroke="#c0c0c0" stroke-width=".35"/>
<g fill="none" stroke="#f0f" stroke-width=".18">
<path d="M68.9 17.1h26.3M94.2 17.1v5.3M94.2 17.1l.4 1.5h-.8zM163.8 17.8h3.8M166 17.4l1.6 .4-1.6 .4zM167.6 16.8v15.2M201.5 16.8v15.2M201.5 17.8h6.7M201.5 17.8l1.6-.4v.8zM21.7 39.4h3.8M23.9 39l1.6 .4-1.6 .4zM25.5 34.4v6.1"/>
<path d="M33.9 32v15.1M67.8 32v15.1M68.9 31h26.3M76.3 34.4v6.1M76.3 39.4h10.4M76.3 39.4l1.6-.4v.8zM91.2 22.7h-.4v2.7h.4M93.8 29.4h.8l-.4 1.6zM94.2 25.6v5.4M97.3 22.7h.4v2.7h-.4M149 23.4h3.8M151.3 23l1.5 .4-1.5 .4z"/>
<path d="M152.8 22.4v7.1M202.6 33h32.5M216.3 22.4v7.1M216.3 23.4h3.8M216.3 23.4l1.6-.4v.8zM233.7 37h-.5v2.7h.5M233.7 31.4h.7l-.3 1.6zM234.1 29.2v3.8M239.7 37h.4v2.7h-.4M21.7 53.5h3.8M23.9 53.1l1.6 .4-1.6 .4zM25.5 52.5v10.6"/>
<path d="M30.1 46.1h3.8M32.3 45.7l1.6 .4-1.6 .4zM35.2 50.5h-.4v2.8h.4M41.3 50.5h.4v2.8h-.4M45.8 52.5v10.6M45.8 53.5h3.8M45.8 53.5l1.6-.4v.8zM67.8 46.1h8.8M67.8 46.1l1.6-.4v.8zM97.1 53.2h3.8M99.3 52.9l1.6 .3-1.6 .4zM100.9 52.2v10.9"/>
<path d="M109.9 50.3h-.4v2.7h.4M115.9 50.3h.4v2.7h-.4M119.7 53.2h3.8M119.7 52.2v10.9M119.7 53.2l1.5-.3v.7zM202.6 46.9h32.5M234.1 46.9v3.8M234.1 46.9l.3 1.6h-.7zM11.8 75.8h12.7M11.8 64.1h12.7M12.4 67h-.4v2.7h.4M12.4 62.5h.8l-.4 1.6z"/>
<path d="M12.8 60.3v3.8M12.8 75.8v3.8M12.8 75.8l.4 1.5h-.8zM18.4 67h.4v2.7h-.4M77.3 64.1h9.8M77.3 76.7h9.8M85.7 69h-.4v2.7h.4M85.7 75.1h.8l-.4 1.6zM86.1 64.1v4.7M86.1 72v4.7M86.1 64.1l.4 1.6h-.8zM91.7 69h.4v2.7h-.4"/>
<path d="M185.8 65.9h3.9M188.1 65.5l1.6 .4-1.6 .4zM189.7 64.9v9.9M202.6 62.9h-.4v2.8h.4M210.1 62.9h.4v2.8h-.4M216.3 64.9v9.9M216.3 65.9h3.8M216.3 65.9l1.6-.4v.8zM226.1 75.8h20.5M227.1 75.8l.4 1.6h-.8zM227.1 75.8v4.7M229.4 66h-.4v2.7h.4"/>
<path d="M235.5 66h.4v2.7h-.4M238.7 69h2.4v6.8M240.7 74.3h.7l-.3 1.5zM243.8 65.5h3.8M246 65.1l1.6 .4-1.6 .4zM247.6 64.5v10.3M256.6 62.5h-.4v2.7h.4M262.6 62.5h.4v2.7h-.4M266.4 65.5l1.5-.4v.8zM266.4 64.5v10.3M266.4 65.5h3.8M152.8 94.1v8.3"/>
<path d="M155.4 94.1v13.5M157.9 94.1v8.3M213.8 94.1v13.5M226.1 88.4h23M226.7 80.8h-.4v2.7h.4M226.7 86.9h.8l-.4 1.5zM227.1 83.7v4.7M232.8 80.8h.4v2.7h-.4M233.9 95.6h22.1M234.5 86.9h.8l-.4 1.5zM234.9 95.6l.4 1.6h-.8zM234.9 95.6v6.5h2.4"/>
<path d="M234.9 84.6v3.8M240 87.5h6.6M241.1 87.5v3.8M241.1 87.5l.3 1.6h-.7zM9.9 119.8v3.8M28.7 115.3h3.8M30.9 114.9l1.6 .4-1.6 .4zM32.5 114.3v8.3M42.2 112.4h-.4v2.7h.4M46.8 112.4h.4v2.7h-.4M49 110.9h3.8M51.2 110.5l1.6 .4-1.6 .4z"/>
<path d="M52.8 109.9v12.7M52.8 115.3h3.8M52.8 115.3l1.6-.4v.8zM68 109.9v28.9M68 110.9h5.6M68 110.9l1.6-.4v.8zM111.9 118.4h3.8M114.2 118l1.5 .4-1.5 .4zM115.7 117.4v5.2M121.9 115.5h-.4v2.7h.4M126.5 115.5h.4v2.7h-.4M128.9 117.4v5.2"/>
<path d="M128.9 118.4h3.8M128.9 118.4l1.6-.4v.8zM149 101.4h3.8M151.3 101l1.5 .4-1.5 .4zM151.6 106.5h3.8M153.8 106.1l1.6 .4-1.6 .4zM157.9 101.4h5.3M157.9 101.4l1.6-.4v.8zM167.3 100.1l-1 2.5M174.7 100h-.4v2.7h.4M180.8 100h.4v2.7h-.4M213.8 106.5h3.8"/>
<path d="M213.8 106.5l1.6-.4v.8zM245.7 100.8h-.4v2.7h.4M251.7 100.8h.5v2.7h-.5M8.9 139.8h7.3M8.9 123.6h22.6M9.5 122h.8l-.4 1.6zM9.9 139.8l.4 1.6h-.8zM9.9 139.8v18.5h2.4M81.1 178.2v3.8M18.8 192.5h3.8M21.1 192.1l1.5 .4-1.5 .4zM22.6 186.3v7.2"/>
<path d="M63.3 186.3v7.2M63.3 192.5h3.8M63.3 192.5l1.6-.4v.8zM64.3 187.1h17.8M69.4 182h12.7M78.1 183.2h-.4v2.7h.4M80.7 180.4h.8l-.4 1.6zM81.1 187.1v3.8M81.1 187.1l.4 1.5h-.8zM84.1 183.2h.4v2.7h-.4M99.3 187.9l-1 2.6M106.7 187.8h-.4v2.7h.4"/>
<path d="M112.7 187.8h.4v2.7h-.4M115.9 190.8h5M119.4 190.4l1.5 .4-1.5 .4zM120.9 186.3v5.5M124.5 186.3v5.5M124.5 190.8h3.8M124.5 190.8l1.6-.4v.8z"/>
<circle cx="166.8" cy="101.4" r=".9"/>
<circle cx="98.8" cy="189.2" r=".9"/>
</g>
<path d="M21.5 24h58" fill="none" stroke="#c0c0c0" stroke-width=".18" stroke-dasharray="15.2 1.3 1.3 1.3" stroke-dashoffset="7.2" stroke-linecap="butt"/>
<path d="M155.2 39.9h63.6" fill="none" stroke="#c0c0c0" stroke-width=".18" stroke-dasharray="15.2 1.3 1.3 1.3" stroke-dashoffset="4.4" stroke-linecap="butt"/>
<path d="M69 62.7l.6 .6-1.4 .8zM156.3 74.3l.7 .5-1.3 1zM68.1 177l.7 .4-1.2 1.1z" fill="#000"/>
<path d="M23.9 53.1l1.6 .4-1.6 .4zM45.8 53.5l1.6-.4v.8zM12.8 75.8l.4 1.5h-.8zM12.4 62.5h.8l-.4 1.6zM85.7 75.1h.8l-.4 1.6zM86.1 64.1l.4 1.6h-.8zM99.3 52.9l1.6 .3-1.6 .4zM119.7 53.2l1.5-.3v.7zM94.2 17.1l.4 1.5h-.8zM93.8 29.4h.8l-.4 1.6zM32.3 45.7l1.6 .4-1.6 .4zM67.8 46.1l1.6-.4v.8zM23.9 39l1.6 .4-1.6 .4zM76.3 39.4l1.6-.4v.8zM188.1 65.5l1.6 .4-1.6 .4zM216.3 65.9l1.6-.4v.8zM151.3 101l1.5 .4-1.5 .4zM157.9 101.4l1.6-.4v.8zM153.8 106.1l1.6 .4-1.6 .4zM213.8 106.5l1.6-.4v.8zM241.1 87.5l.3 1.6h-.7zM240.7 74.3h.7l-.3 1.5zM246 65.1l1.6 .4-1.6 .4zM266.4 65.5l1.5-.4v.8zM226.7 86.9h.8l-.4 1.5zM227.1 75.8l.4 1.6h-.8zM234.5 86.9h.8l-.4 1.5zM234.9 95.6l.4 1.6h-.8zM201.5 17.8l1.6-.4v.8zM166 17.4l1.6 .4-1.6 .4zM151.3 23l1.5 .4-1.5 .4zM216.3 23.4l1.6-.4v.8zM233.7 31.4h.7l-.3 1.6zM234.1 46.9l.3 1.6h-.7zM9.9 139.8l.4 1.6h-.8zM9.5 122h.8l-.4 1.6zM52.8 115.3l1.6-.4v.8zM30.9 114.9l1.6 .4-1.6 .4zM68 110.9l1.6-.4v.8zM51.2 110.5l1.6 .4-1.6 .4zM114.2 118l1.5 .4-1.5 .4zM128.9 118.4l1.6-.4v.8zM21.1 192.1l1.5 .4-1.5 .4zM63.3 192.5l1.6-.4v.8zM80.7 180.4h.8l-.4 1.6zM81.1 187.1l.4 1.5h-.8zM119.4 190.4l1.5 .4-1.5 .4zM124.5 190.8l1.6-.4v.8z" fill="#f0f"/>
<text font-size="4.7" x="214.9" y="207.2">FTS-1XX-XX-XX-XX-XX-X-XX</text>
<text font-size="4.2" x="4.1" y="8.6">REVISION CL</text>
<g font-size="3.4">
<text x="66.2" y="89.9">FIG 6</text>
<text x="204.5" y="144.6">FIG 8</text>
<text x="74.9" y="153.1">FIG 7</text>
<text x="66.2" y="199.4">FIG 9</text>
</g>
<text font-size="3" x="218.9" y="211.4">BRATCHER 11/29/1993</text>
<g font-size="2.8">
<text x="80.1" y="24.3">C</text>
<text x="81.2" y="25.1">L</text>
<text x="220.3" y="40.8">C</text>
<text x="221.4" y="41.6">L</text>
<text x="50.1" y="92.8">-D-S OPTION (SEE NOTES 6 &amp; 7)</text>
<text x="53.1" y="95.6">FTS-106-02-XX-D-S SHOWN</text>
<text x="36.9" y="98.5">(DIFFERENT AS SHOWN, OTHERWISE SAME AS FIG 1)</text>
<text x="187.4" y="147.6">-D-SA OPTION (SEE NOTES 6 &amp; 7)</text>
<text x="175.3" y="153.2">(DIFFERENT AS SHOWN, OTHERWISE SAME AS FIG 1)</text>
<text x="190.5" y="150.4">FTS-106-02-XX-D-SA SHOWN</text>
<text x="45.7" y="161.7">(DIFFERENT AS SHOWN, OTHERWISE SAME AS FIG 1)</text>
<text x="61.8" y="158.9">FTS-110-02-XX-D-P SHOWN</text>
<text x="70.7" y="156">-D-P OPTION</text>
<text x="160.8" y="156">NOTE: 4 POSITIONS MUST BE ADDED TO PART CALLOUT TO ACHIEVE DIMS</text>
<text x="227.5" y="196.7">.050 X .050 C.L. LOW PROFILE</text>
<text x="51.7" y="202.3">-A MOLDED ALIGNMENT PIN</text>
<text x="229.4" y="199.5">TERMINAL STRIP ASSEMBLY</text>
<text x="47.9" y="207.9">(ONLY AVAILABLE IN -DV OPTION)</text>
<text x="51.9" y="205.1">FTS-110-02-XX-DV-A SHOWN</text>
<text x="36.9" y="210.8">(DIFFERENT AS SHOWN, OTHERWISE SAME AS FIG 1)</text>
</g>
<g font-size="2.7" fill="#f0f">
<text x="209.8" y="18.8">(No OF POS x .050[1.27]) + .034[0.86]</text>
<text x="84.8" y="25">.137</text>
<text x="91.6" y="25">3.48</text>
<text x="99.2" y="25">REF</text>
<text x="221.6" y="24.4">(No OF POS x .050[1.27]) + .325[8.26] REF</text>
<text x="88.3" y="40.4">(No OF POS x .050[1.27]) + .200[5.08] REF</text>
<text x="227.2" y="39.4">.137</text>
<text x="234.1" y="39.4">3.48</text>
<text x="78.2" y="47.1">(No OF POS x .050[1.27]) + .034[0.86]</text>
<text x="232.3" y="42.5">REF</text>
<text x="28.8" y="52.9">.200</text>
<text x="35.6" y="52.9">5.08</text>
<text x="103.4" y="52.7">.185</text>
<text x="110.3" y="52.7">4.70</text>
<text x="33.8" y="56.1">REF</text>
<text x="108.5" y="55.8">REF</text>
<text x="194.7" y="65.3">.2625</text>
<text x="203" y="65.3">6.668</text>
<text x="250.1" y="64.9">.185</text>
<text x="257" y="64.9">4.70</text>
<text x="5.9" y="69.3">.115</text>
<text x="12.8" y="69.3">2.92</text>
<text x="79.2" y="71.4">.124</text>
<text x="86.1" y="71.4">3.15</text>
<text x="201.2" y="68.5">REF</text>
<text x="223" y="68.4">.115</text>
<text x="228" y="71.6">REF</text>
<text x="229.8" y="68.4">2.92</text>
<text x="255.2" y="68.1">REF</text>
<text x="11" y="72.5">REF</text>
<text x="220.3" y="83.1">.124</text>
<text x="227.1" y="83.1">3.15</text>
<text x="160.6" y="107.5">(No OF POS x .050[1.27]) + .275[6.99]]</text>
<text x="168.3" y="102.4">.050</text>
<text x="175.1" y="102.4">1.27</text>
<text x="182.8" y="102.4">REF</text>
<text x="239.2" y="103.1">.071</text>
<text x="246.1" y="103.1">1.80</text>
<text x="253.7" y="103.1">REF</text>
<text x="75.2" y="111.9">{[(No OF POS x .050[1.27]) - .200[5.08]] / 2} ±.020[0.51]</text>
<text x="37.3" y="114.8">.20</text>
<text x="40.9" y="117.9">REF</text>
<text x="42.6" y="114.8">5.1</text>
<text x="117" y="117.8">.13</text>
<text x="122.3" y="117.8">3.3</text>
<text x="120.5" y="121">REF</text>
<text x="14.3" y="160.9">(SEE TABLE 3, SHT 2)</text>
<text x="22.1" y="157.7">&quot;B&quot; REF</text>
<text x="71.6" y="185.5">.050</text>
<text x="78.5" y="185.5">1.27</text>
<text x="86.1" y="185.5">REF</text>
<text x="25.3" y="191.9">(No OF POS - 2) x .050[1.27]</text>
<text x="100.2" y="190.2">.035</text>
<text x="107.1" y="190.2">0.89</text>
<text x="41.2" y="195.1">REF</text>
<text x="103.8" y="193.4">REF</text>
</g>
<g font-size="2.7">
<text x="79.1" y="57.4">FES</text>
<text x="162.8" y="71.2">FES-A</text>
<text x="22.6" y="101.6">NOTE: 4 POSITIONS MUST BE ADDED TO PART CALLOUT TO ACHIEVE DIMS</text>
<text x="16.7" y="104.4">(NOT AVAILABLE WITH -A OPTION; ORDER -SA FOR ALIGNMENT PIN WITH SHROUD)</text>
<text x="75.2" y="172.3">FTS-XX-DV-XX</text>
<text x="212.4" y="211.5">BY:</text>
<text x="255" y="211.4">SHEET 3 OF 4</text>
</g>
<g font-size="1.9">
<text x="222.9" y="188.6">520 PARK EAST BLVD, NEW ALBANY, IN 47150</text>
<text x="222.9" y="191">PHONE: 812-944-6733</text>
<text x="245.5" y="191">FAX: 812-948-5047</text>
<text x="222.9" y="193.4">e-Mail</text>
<text x="230" y="193.4">info@SAMTEC.com</text>
<text x="251.1" y="193.4">code 55322</text>
</g>
<g font-size="1.8">
<text x="212.3" y="196.4">DESCRIPTION:</text>
<text x="212.4" y="202.9">DWG. NO.</text>
</g>
<g font-size="1.7">
<text x="177.2" y="177.6">*</text>
<text x="185.2" y="177.2">PROPRIETARY NOTE</text>
<text x="207.4" y="177.6">*</text>
<text x="212.7" y="174.3">F:\dwg\sw\exisprod\assembly\050\FTS-1XX-XX-XX-XX-XX-X-XX-ASM.SLDDRW</text>
<text x="181.7" y="198.3">DO NOT SCALE DRAWING</text>
<text x="186.2" y="204.3">SHEET SCALE: 4:1</text>
</g>
<g font-size="1.4" fill="#1f497d">
<text x="176.5" y="179.2">THIS DOCUMENT CONTAINS CONFIDENTIAL AND</text>
<text x="176.5" y="181">PROPRIETARY INFORMATION AND ALL DESIGN,</text>
<text x="176.5" y="182.8">MANUFACTURING, REPRODUCTION, USE, PATENT RIGHTS</text>
<text x="176.5" y="184.6">AND SALES RIGHTS ARE EXPRESSLY RESERVED BY SAMTEC,</text>
<text x="176.5" y="186.4">INC. THIS DOCUMENT SHALL NOT BE DISCLOSED, IN WHOLE</text>
<text x="176.5" y="188.2">OR PART, TO ANY UNAUTHORIZED PERSON OR ENTITY NOR</text>
<text x="176.5" y="190.1">REPRODUCED, TRANSFERRED OR INCORPORATED IN ANY</text>
<text x="176.5" y="191.9">OTHER PROJECT IN ANY MANNER WITHOUT THE EXPRESS</text>
<text x="176.5" y="193.7">WRITTEN CONSENT OF SAMTEC, INC.</text>
</g>
</svg>
